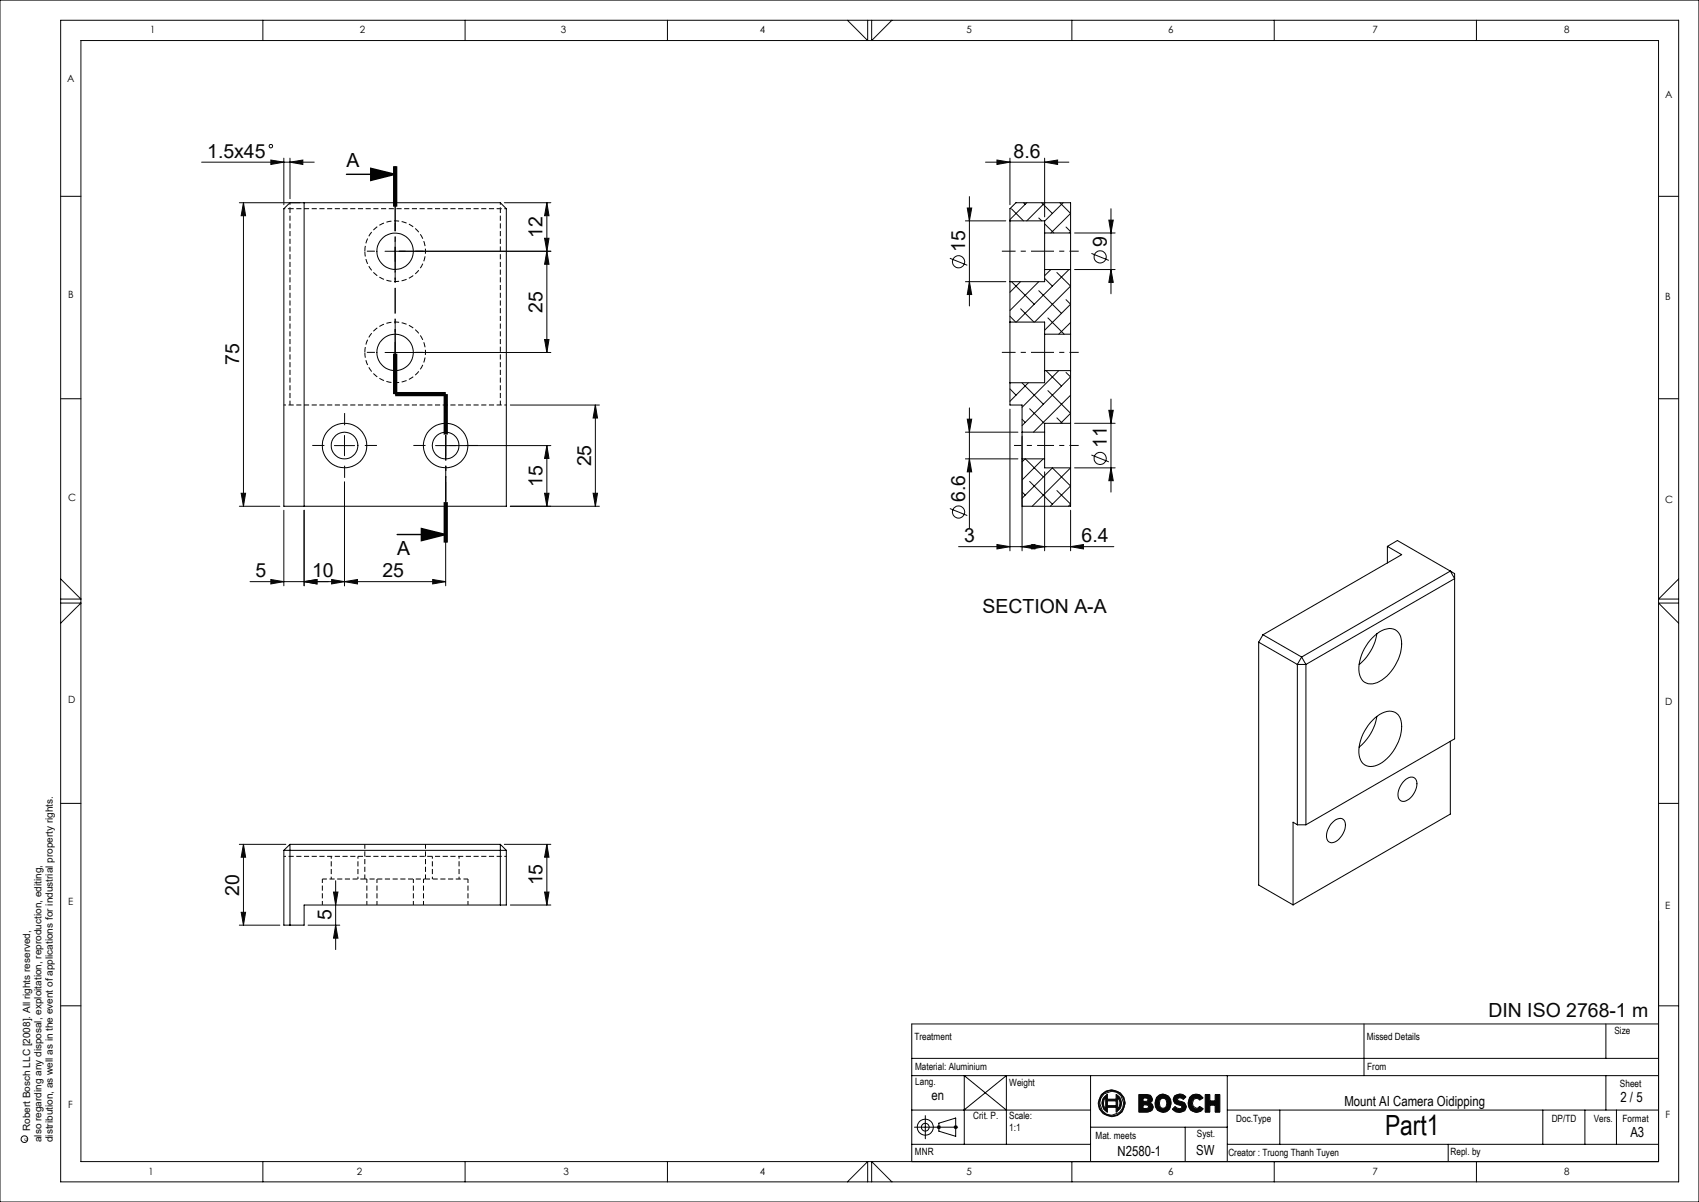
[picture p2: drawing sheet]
<svg xmlns="http://www.w3.org/2000/svg" width="420mm" height="297mm" viewBox="0 0 420 297" stroke-linecap="round" stroke-linejoin="round" font-family="sans-serif">
<path d="M90.2 62.1a7.5 7.5 0 0 1 11-6.7 7.5 7.5 0 0 1 .7 12.9 7.5 7.5 0 0 1-11.7-5.4v-.8M90.2 87.1a7.5 7.5 0 0 1 11-6.7 7.5 7.5 0 0 1 .7 12.9 7.5 7.5 0 0 1-11.7-5.4v-.8" fill="none" stroke="#000" stroke-width=".25" stroke-dasharray="1.3 .6" stroke-dashoffset="-.1" stroke-linecap="butt"/>
<path d="M71.7 51.6h-1.5M71.7 50.1v1.5M123.7 50.1v1.5M125.2 51.6h-1.5M70.2 100.1h55M70.2 211.6h55M90.2 217.2h15" fill="none" stroke="#000" stroke-width=".25" stroke-dasharray="1.3 .6" stroke-dashoffset=".8" stroke-linecap="butt"/>
<path d="M123.7 51.6v48.5M71.7 100.1v-48.5" fill="none" stroke="#000" stroke-width=".25" stroke-dasharray="1.3 .6" stroke-dashoffset=".2" stroke-linecap="butt"/>
<path d="M71.7 51.6h52" fill="none" stroke="#000" stroke-width=".25" stroke-dasharray="1.3 .6" stroke-dashoffset=".4" stroke-linecap="butt"/>
<g fill="none" stroke="#000" stroke-width=".25">
<path d="M15 48.5h5M70.2 51.6l1.5-1.5h52l1.5 1.5v73.5h-55zM75.2 50.1v75M249.7 54.6v15M249.7 54.6v-3l1.4-1.5h13.6v7.5M249.7 54.6h8.5v3M258.2 57.6v9M258.2 57.6h6.5M264.7 57.6v9M410 48.5h5M249.7 79.6v15M249.7 79.6h8.5v3"/>
<path d="M249.7 69.6v10M258.2 66.6v3h-8.5M258.2 66.6h6.5M264.7 66.6v16M15 98.5h5M249.7 94.6v5.5h3v6.7M258.2 82.6v9M258.2 91.6v3h-8.5M258.2 91.6h6.5M258.2 82.6h6.5M264.7 82.6v9M264.7 91.6v13"/>
<path d="M410 98.5h5M252.7 106.8v6.6M252.7 113.4v11.7h12v-9.5M252.7 106.8h5.5M252.7 113.4h5.5M258.2 106.8v6.6M258.2 113.4v2.2h6.5M264.7 104.6v11M264.7 104.6h-6.5v2.2M343 135l3.5 2.1-34.3 19.7M343 135l2.4-1.4 13.1 7.5M343 135v4.1"/>
<path d="M311.1 158.7l9.6 5.5M311.1 158.7v60l8.6 4.9M312.2 156.8l9.6 5.5M312.2 156.8l-1.1 1.9M339.3 157.5a5.7 5.7 0 0 1 5.2-2.1 3.4 3.4 0 0 1 2 3.7 11 11 0 0 1-6.6 9.7 2.87 2.87 0 0 1-3.9-2.6 11.1 11.1 0 0 1 3.3-8.7zM340.4 156.6a12.3 12.3 0 0 1-4.4 7.6M358.5 141.1l-36.7 21.2M358.5 141.1l1.1 1.9-36.8 21.2M358.5 141.1l1.1 .6v40.9l-36.8 21.2M320.7 164.2h2.1M320.7 164.2v39.6M321.8 162.3l1 1.9"/>
<path d="M321.8 162.3l-1.1 1.9M322.8 164.2v39.6M339.3 178a5.7 5.7 0 0 1 5.2-2.1 3.4 3.4 0 0 1 2 3.6 11 11 0 0 1-6.6 9.8 3 3 0 0 1-4-3.3 11.3 11.3 0 0 1 3.4-8zM340.4 177a12.3 12.3 0 0 1-4.4 7.6M15 198.5h5M347.1 192.9a1.82 1.82 0 0 1 2.9-.4 4.4 4.4 0 0 1-2.5 5.4 1.5 1.5 0 0 1-1.6-.4 1.5 1.5 0 0 1-.3-1.6l.5-1.6zM358.5 183.2v18l-38.8 22.4M410 198.5h5M70.2 210.1v18.5h5v-5h50v-13.5M70.2 210.1h55M71.7 208.6v20M71.7 208.6h52"/>
<path d="M71.7 208.6l-1.5 1.5M123.7 208.6v15M123.7 208.6l1.5 1.5M320.7 203.8h2.1M320.7 203.8l-1-.6v20.4M329.5 203.2a1.75 1.75 0 0 1 3-.2 4.5 4.5 0 0 1-3.4 5.2 1.86 1.86 0 0 1-1.1-2.6l.8-1.6zM410 227.5v59.5h-184.6v-34M15 248.5h5M337.2 253v12.8M397 253v8.5M225.4 265.8h184.6M225.4 274.3h44.2"/>
<path d="M225.4 261.5h184.6M226.1 278.5h10.6M228.7 275.7v5.7M232.1 277.5l4.2-1.2v4.5l-4.2-1.3zM238.3 274.3l10.5-8.5v16.9M248.8 274.3l-10.4-8.5v16.9M269.6 265.8v21.2M269.6 278.5h33.8M293 278.5v8.5M303.4 265.8v21.2M303.4 274.3h106.6M316.4 274.3v8.4"/>
<path d="M381.4 274.3v8.4M391.8 274.3v8.4M397 265.8v8.5M399.6 274.3v8.4M225.4 282.7h44.2M303.4 282.7h106.6M358 282.7v4.3"/>
<circle cx="97.7" cy="62.1" r="4.5"/>
<circle cx="97.7" cy="87.1" r="4.5"/>
<circle cx="85.2" cy="110.1" r="5.5"/>
<circle cx="85.2" cy="110.1" r="3.3"/>
<circle cx="110.2" cy="110.1" r="3.3"/>
<circle cx="110.2" cy="110.1" r="5.5"/>
<circle cx="228.7" cy="278.5" r="1.98"/>
<circle cx="228.7" cy="278.5" r=".96"/>
</g>
<path d="M90.2 217.2h-10.5M90.2 208.6v8.6M105.2 217.2v-8.6M115.7 217.2h-10.5" fill="none" stroke="#000" stroke-width=".25" stroke-dasharray="1.3 .6" stroke-dashoffset=".1" stroke-linecap="butt"/>
<path d="M79.7 217.2v6.4M93.2 217.2v6.4M104.7 217.2v6.4M90.7 223.6v-6.4M102.2 223.6v-6.4M115.7 223.6v-6.4" fill="none" stroke="#000" stroke-width=".25" stroke-dasharray="1.3 .6" stroke-dashoffset=".3" stroke-linecap="butt"/>
<path d="M81.9 211.6v5.6M88.5 217.2v-5.6M106.9 211.6v5.6M113.5 217.2v-5.6" fill="none" stroke="#000" stroke-width=".25" stroke-dasharray="1.3 .6" stroke-dashoffset=".7" stroke-linecap="butt"/>
<g fill="none" stroke="#0a0605" stroke-width=".25">
<path d="M0 0h420v297h-420zM15 5h400v287h-400zM20 10h390v277h-390zM65 5v5M115 5v5M165 5v5M209.5 5l5 5v-5M215.5 5v5l5-5M265 5v5M315 5v5M365 5v5M250 51.6l3 3"/>
<path d="M253 50.1l.4 .4M253.8 50.1l-4.1 4.2M256.8 53.9l.7 .7M257.5 50.1l2.6 2.6M258.2 55.3l2.3 2.3M258.3 50.1l-4.5 4.5M262 50.1l2.7 2.6-4.9 4.9M262.8 50.1l-4.6 4.5M263.5 56.1l1.2 1.1-.4 .4M249.7 78.1l1.4 1.5M250 69.6l5.7 5.6M252.3 69.6l-2.6 2.6"/>
<path d="M252.3 76.3l3.3 3.3M256.8 69.6l-7.1 7.1M256.8 71.8l5.6 5.6M258.2 68.8l1.9 1.9M259 78.6l4.1 4M259.8 66.6l-1.6 1.5M261.3 67.3l3.4 3.4-8.9 8.9M263.5 74l1.2 1.2-6.5 6.4M264.3 66.6l-13.1 13M264.7 79.7l-3 2.9M249.7 96.1l1.5 1.5M249.7 94.6v.1"/>
<path d="M252.6 94.6l5.3 5.3M254.2 94.6l-4.5 4.6M258.6 91.6l3.8 3.8M259 96.5l5.7 5.6-2.5 2.5M261.7 91.6l-9 9M263.5 92l1.2 1.1-12 12.1M264.7 97.6l-9.2 9.2M252.7 103.6l.7 .8M253.4 113.4l-.7 .7M253.5 113.4l4.4 4.4M254.5 101l3.7 3.7M254.5 119l5.6 5.6"/>
<path d="M257.9 113.4l-5.2 5.2M260.1 115.6l4.6 4.5-5.1 5M260.2 115.6l-7.5 7.5M261.3 103.3l1.3 1.3M264.7 115.6l-9.5 9.5M252.7 121.6l.7 .7M261.3 121.2l3.4 3.4-.6 .5M15 149h5l-5 5M15 143l5 5h-5M415 149h-5l5 5M415 143l-5 5h5M225.4 253h184.6"/>
<path d="M410 248.5h5M231.6 278.5h1M231.7 278.2l.7 .7M232.1 278v1M232.4 278.2l-.7 .7M235.7 278.5h1M235.9 278.2l.7 .7M236.3 278v1M236.6 278.2l-.7 .7M273.3 271.1v3a2.18 2.18 0 0 1 0-3zM273.8 272h2.1v1.2h-2.1zM273.8 270.3v1.3h2.1v-1.2l.9 .7 .5 1.5-.3 1.2-1.1 1v-1.2h-2.1v1.2l-1-.7-.4-1.5 .3-1.2z"/>
<path d="M276.3 271.1a2.18 2.18 0 0 1 0 3zM281.5 270.4h2.1l.8 .2 .5 1-.1 .5-.5 .4 .5 .3 .3 .8-.3 .8-1.1 .4h-2.2zM282.6 271.3a.92 .92 0 0 1 1.2 .4 1 1 0 0 1-1.2 .4zM282.6 273l1.1 .1 .3 .3a1.15 1.15 0 0 1-1.4 .5zM285.9 271.2l.7-.7 .9-.2 1.4 .6a2.59 2.59 0 0 1-.5 3.8l-.9 .2-1.4-.5-.5-.9-.1-.9zM287.1 271.5h.8a1.51 1.51 0 0 1 0 2.3h-.8a1.58 1.58 0 0 1 0-2.3zM290.4 270.8l1.2-.5 .8 .1 .8 .6-.7 .7-.3-.3-.9-.1-.2 .5 .6 .3a1.91 1.91 0 0 1 1.6 1.4l-.4 1-1.3 .4-.9-.2-.9-.6 .7-.7 1.1 .6 .4-.1 .2-.4-.3-.3-1.5-.5-.4-1zM294.1 271.1a2.04 2.04 0 0 1 3.3 .2l-.9 .5-.2-.3-.6-.1-.6 .3-.3 .9 .2 .7 .8 .6 .4-.1 .3-.4 1 .6-.7 .6-1.1 .3-1.3-.5-.5-.9-.2-.9zM297.9 270.4h1.2v1.6h1.3v-1.6h1.2v4.4h-1.2v-1.7h-1.3v1.7h-1.2zM65 287v5M115 287v5M165 287v5"/>
<path d="M209.5 292l5-5v5M215.5 292v-5l5 5M265 287v5M315 287v5M365 287v5"/>
<circle cx="274.8" cy="272.6" r="2.97"/>
<circle cx="274.8" cy="272.6" r="3.3"/>
</g>
<path d="M271.5 272.6a3.3 3.3 0 0 0 6.7 0 3.3 3.3 0 0 0-6.7 0zM271.9 272.6a2.97 2.97 0 0 1 5.9 0 2.97 2.97 0 0 1-5.9 0zM273.2 270.8a2.52 2.52 0 0 0 .6 4v-1.2h2.1v1.2a2.51 2.51 0 0 0 1.4-2.2 2.51 2.51 0 0 0-1.4-2.2v1.2h-2.1v-1.3zM276.3 271.1l.6 1.2-.1 .8-.5 1zM273.8 272h2.1v1.2h-2.1zM273.3 271.2v2.9l-.4-.6-.1-.7v-.8zM281.5 270.4v4.4h2.3a1.16 1.16 0 0 0 1.3-.9 1.16 1.16 0 0 0-.8-1.4l.5-.3 .1-.5a1.13 1.13 0 0 0-1.3-1.3zM282.6 273h1l.3 .3v.3l-.4 .3h-.9zM282.6 271.3l1 .1 .2 .3-.1 .3-1.1 .1zM286.1 270.9a2.3 2.3 0 0 0-.4 2.8 2.3 2.3 0 0 0 2.5 1.1 2.41 2.41 0 0 0 1.3-2.4 2.41 2.41 0 0 0-1.7-2.1l-1 .1zM286.8 271.7l.9-.3 .6 .4 .1 1.1-.5 .9-.5 .1-.6-.4-.2-1.2zM290.4 270.8h-.1a1.4 1.4 0 0 0-.1 1.6 1.4 1.4 0 0 0 1.4 .7l.6 .3-.2 .5h-.7l-.8-.5-.7 .7a2.07 2.07 0 0 0 3.5-.3v-.6a2.18 2.18 0 0 0-2-1.2l-.2-.4 .2-.3h.7l.5 .4 .7-.7a2.11 2.11 0 0 0-2.8-.2zM294.3 270.9a2.3 2.3 0 0 0-.4 2.8 2.3 2.3 0 0 0 2.6 1.1l1-.8-1-.6-.6 .5-.7-.3-.4-.8 .1-.7 .3-.5 .5-.2 .5 .1 .3 .3 .9-.5-.1-.2a1.98 1.98 0 0 0-3-.2zM297.9 270.4v4.4h1.2v-1.7h1.3v1.7h1.2v-4.4h-1.2v1.6h-1.3v-1.6z" fill-rule="evenodd" fill="#0a0605"/>
<g fill="none" stroke="#0a0605" stroke-width=".25">
<path d="M67 39.5l3.2 .6-3.2 .5zM70.2 39.1v11.5M71.7 39.1v10M246.5 39.5l3.2 .6-3.2 .5zM249.7 39.1v11.5M258.2 39.1v14.5M49.8 40.1h27.9M59.2 50.1h15M60.2 50.1v75M60.2 50.1l.5 3.2h-1.1zM71.7 40.1l3.2-.6v1.1zM97.7 59.6v5"/>
<path d="M124.7 50.1h11.5M134.6 58.9h1.1l-.5 3.2zM135.2 50.1v37M135.2 50.1l.5 3.2h-1.1zM238.7 54.6h9.9M239.1 51.4h1.1l-.6 3.2zM239.6 48.6v27M243.6 40.1h20.6M258.2 40.1l3.2-.6v1.1zM265.6 57.6h10.1M274.1 54.4h1.1l-.6 3.2zM274.6 51.6v21"/>
<path d="M135.2 62.1l.5 3.2h-1.1zM136.2 62.1h-41M234.8 63.8l4.3 1.7M238.7 69.6h9.9M239.6 69.6l.6 3.2h-1.1zM265.6 66.6h10.1M269.8 62.6l4.3 1.7M274.6 66.6l.6 3.2h-1.1zM95.2 87.1h41M97.7 84.6v5M134.6 83.9h1.1l-.5 3.2zM274.6 98.6v23"/>
<path d="M82.7 110.1h5M85.2 107.6v5M85.2 119.1v25.6M110.2 107.6v5M110.2 119.1v25.6M126.2 100.1h22M135.2 110.1v15M135.2 110.1l.5 3.2h-1.1zM136.2 110.1h-28.5M147.2 100.1v25M147.2 100.1l.5 3.2h-1.1zM238.7 113.4h12.9"/>
<path d="M238.7 106.8h12.9M239.1 103.6h1.1l-.6 3.2zM239.6 113.4l.6 3.2h-1.1zM239.6 100.8v29.7M249.7 101.1v35M252.7 107.8v28.3M258.2 116.6v19.5M265.6 115.6h10.1M265.6 104.6h10.1M269.8 112.4l4.3 1.7M274.1 101.4h1.1l-.6 3.2zM274.6 115.6l.6 3.2h-1.1z"/>
<path d="M59.2 125.1h10M59.6 121.9h1.1l-.5 3.2zM70.2 126.1v18.6M75.2 126.1v18.6M126.2 125.1h22M134.6 121.9h1.1l-.5 3.2zM146.6 121.9h1.1l-.5 3.2zM234.8 125.7l4.3 1.7M237 135.1h38.3M246.5 134.5l3.2 .6-3.2 .5zM252.7 135.1l3.1-.6v1.1zM255.1 134.5l3.1 .6-3.1 .5z"/>
<path d="M264.7 135.1l3.1-.6v1.1zM264.7 126.1v10M61.8 143.7h48.4M67 143.2l3.2 .5-3.2 .6zM75.2 143.7l3.2-.5v1.1zM82 143.2l3.2 .5-3.2 .6zM85.2 143.7l3.2-.5v1.1zM107 143.2l3.2 .5-3.2 .6zM59.2 208.6h11.5M60.2 208.6l.5 3.2h-1.1zM60.2 208.6v20M83 217.6v17"/>
<path d="M124.7 208.6h11.5M135.2 208.6v15M135.2 208.6l.5 3.2h-1.1zM59.2 228.6h10M59.6 225.4h1.1l-.5 3.2zM76.2 228.6h7.8M82.4 220.4h1.1l-.5 3.2zM83 228.6l.5 3.2h-1.1zM126.2 223.6h10M134.6 220.4h1.1l-.5 3.2z"/>
<circle cx="66.9" cy="36.1" r=".43"/>
<circle cx="237" cy="64.7" r="1.51"/>
<circle cx="272" cy="63.5" r="1.51"/>
<circle cx="272" cy="113.3" r="1.51"/>
<circle cx="237" cy="126.5" r="1.51"/>
<circle cx="6" cy="281.5" r=".81"/>
</g>
<g fill="none" stroke="#000" stroke-width=".35">
<path d="M85.7 43.1h12M91.7 41.6l6 1.5-6 1.5zM97.3 41.1v10M97.7 41.1v10M98 41.1v10M97.3 87.4v10M97.7 87.4v10h12.5v10M97.7 97.7h12.5M97.7 97h12.5M98 87.4v10zM109.8 97.4v10M110.5 97.4v10"/>
<path d="M98.2 132.1h12M104.2 130.6l6 1.5-6 1.5zM109.8 124.1v10M110.2 124.1v10M110.5 124.1v10"/>
</g>
<path d="M97.7 41.1v56.3" fill="none" stroke="#000" stroke-width=".35" stroke-dasharray="6.3 1.3 1.3 1.3" stroke-dashoffset=".4" stroke-linecap="butt"/>
<path d="M97.7 97.4h12.5" fill="none" stroke="#000" stroke-width=".35" stroke-dasharray="6.3 1.3 1.3 1.3" stroke-dashoffset="2" stroke-linecap="butt"/>
<path d="M110.2 97.4v36.7" fill="none" stroke="#000" stroke-width=".35" stroke-dasharray="6.3 1.3 1.3 1.3" stroke-dashoffset=".1" stroke-linecap="butt"/>
<g fill="none" stroke="#0a0605" stroke-width=".25" stroke-dasharray="15.2 1.3 1.3 1.3" stroke-linecap="butt">
<path d="M97.7 57.1v-2M92.7 62.1h-2M97.7 67.1v2M102.7 62.1h2M92.7 87.1h-2M97.7 82.1v-2M97.7 92.1v2M102.7 87.1h2M80.2 110.1h-3M85.2 105.1v-3M85.2 115.1v3M90.2 110.1h3"/>
<path d="M105.2 110.1h-3M110.2 105.1v-3M110.2 115.1v3M115.2 110.1h3"/>
</g>
<path d="M266.7 62.1h-8.4M266.7 87.1h-8.4M258.3 110.1h8.4" fill="none" stroke="#0a0605" stroke-width=".25" stroke-dasharray="15.2 1.3 1.3 1.3" stroke-dashoffset="12.9" stroke-linecap="butt"/>
<path d="M258.3 62.1h-10.6M258.3 87.1h-10.6" fill="none" stroke="#0a0605" stroke-width=".25" stroke-dasharray="15.2 1.3 1.3 1.3" stroke-dashoffset="11.8" stroke-linecap="butt"/>
<path d="M250.7 110.1h7.6" fill="none" stroke="#0a0605" stroke-width=".25" stroke-dasharray="15.2 1.3 1.3 1.3" stroke-dashoffset="13.3" stroke-linecap="butt"/>
<path d="M91.7 41.6l6 1.5-6 1.5zM104.2 130.6l6 1.5-6 1.5z" fill="#000"/>
<g fill="#0a0605">
<path d="M85.2 143.7l3.2-.5v1.1zM107 143.2l3.2 .5-3.2 .6zM67 39.5l3.2 .6-3.2 .5zM71.7 40.1l3.2-.6v1.1z"/>
<path d="M67 143.2l3.2 .5-3.2 .6zM75.2 143.7l3.2-.5v1.1z"/>
<path d="M246.5 39.5l3.2 .6-3.2 .5zM258.2 40.1l3.2-.6v1.1zM246.5 134.5l3.2 .6-3.2 .5zM252.7 135.1l3.1-.6v1.1z"/>
<path d="M82 143.2l3.2 .5-3.2 .6zM75.2 143.7l3.2-.5v1.1zM264.7 135.1l3.1-.6v1.1zM255.1 134.5l3.1 .6-3.1 .5z"/>
<path d="M146.6 121.9h1.1l-.5 3.2zM147.2 100.1l.5 3.2h-1.1zM134.6 83.9h1.1l-.5 3.2zM135.2 62.1l.5 3.2h-1.1z"/>
<path d="M59.6 225.4h1.1l-.5 3.2zM60.2 208.6l.5 3.2h-1.1zM83 228.6l.5 3.2h-1.1zM82.4 220.4h1.1l-.5 3.2zM239.6 69.6l.6 3.2h-1.1zM239.1 51.4h1.1l-.6 3.2zM274.6 115.6l.6 3.2h-1.1zM274.1 101.4h1.1l-.6 3.2zM239.6 113.4l.6 3.2h-1.1zM239.1 103.6h1.1l-.6 3.2z"/>
<path d="M60.2 50.1l.5 3.2h-1.1zM59.6 121.9h1.1l-.5 3.2zM135.2 50.1l.5 3.2h-1.1zM134.6 58.9h1.1l-.5 3.2zM135.2 110.1l.5 3.2h-1.1zM134.6 121.9h1.1l-.5 3.2zM135.2 208.6l.5 3.2h-1.1zM134.6 220.4h1.1l-.5 3.2z"/>
<path d="M274.1 54.4h1.1l-.6 3.2zM274.6 66.6l.6 3.2h-1.1z"/>
</g>
<text font-size="6.9" x="342.4" y="280.5">Part1</text>
<g font-size="4.8" fill="#0a0605">
<text x="51.2" y="39">1.5x45</text>
<text x="250.6" y="39">8.6</text>
<text x="134.1" y="58.7" transform="rotate(-90 134.1 58.7)">12</text>
<text x="238.6" y="62.2" transform="rotate(-90 238.6 62.2)">15</text>
<text x="273.6" y="61" transform="rotate(-90 273.6 61)">9</text>
<text x="134.1" y="77.2" transform="rotate(-90 134.1 77.2)">25</text>
<text x="59.1" y="90.2" transform="rotate(-90 59.1 90.2)">75</text>
<text x="273.6" y="110.8" transform="rotate(-90 273.6 110.8)">11</text>
<text x="146.1" y="115.2" transform="rotate(-90 146.1 115.2)">25</text>
<text x="134.1" y="120.2" transform="rotate(-90 134.1 120.2)">15</text>
<text x="238.6" y="124" transform="rotate(-90 238.6 124)">6.6</text>
<text x="238.3" y="134">3</text>
<text x="267.4" y="134">6.4</text>
<text x="63.2" y="142.6">5</text>
<text x="77.2" y="142.6">10</text>
<text x="94.5" y="142.6">25</text>
<text x="242.9" y="151.6">SECTION A-A</text>
<text x="59.1" y="221.3" transform="rotate(-90 59.1 221.3)">20</text>
<text x="134.1" y="218.8" transform="rotate(-90 134.1 218.8)">15</text>
<text x="81.9" y="227.4" transform="rotate(-90 81.9 227.4)">5</text>
<text x="367.9" y="251.3">DIN ISO 2768-1 m</text>
</g>
<g font-size="4.8">
<text x="85.7" y="41.1">A</text>
<text x="98.2" y="137.2">A</text>
</g>
<text font-size="3.4" fill="#0a0605" x="230.2" y="271.7">en</text>
<g font-size="3.4">
<text x="332.4" y="273.3">Mount AI Camera Oidipping</text>
<text x="400.6" y="272.4">2 / 5</text>
<text x="403" y="280.9">A3</text>
<text x="276.3" y="285.6">N2580-1</text>
<text x="295.7" y="285.3">SW</text>
</g>
<g font-size="2.5">
<text x="37.1" y="8.2">1</text>
<text x="88.9" y="8.2">2</text>
<text x="138.6" y="8.2">3</text>
<text x="187.8" y="8.2">4</text>
<text x="238.9" y="8.2">5</text>
<text x="288.8" y="8.2">6</text>
<text x="339.2" y="8.2">7</text>
<text x="386.7" y="8.2">8</text>
<text x="16.6" y="20.2">A</text>
<text x="411.7" y="24.2">A</text>
<text x="16.8" y="73.7">B</text>
<text x="411.7" y="74.2">B</text>
<text x="16.8" y="123.7">C</text>
<text x="411.7" y="124.2">C</text>
<text x="16.8" y="173.7">D</text>
<text x="411.7" y="174.2">D</text>
<text x="16.8" y="223.7">E</text>
<text x="411.7" y="224.7">E</text>
<text x="226.1" y="256.9">Treatment</text>
<text x="337.9" y="256.9">Missed Details</text>
<text x="399.1" y="255.4">Size</text>
<text x="226.2" y="264.4">Material: Aluminium</text>
<text x="226.3" y="268.2">Lang.</text>
<text x="249.5" y="268.3">Weight</text>
<text x="338" y="264.5">From</text>
<text x="400.5" y="268.6">Sheet</text>
<text x="16.8" y="273.7">F</text>
<text x="240.6" y="276.5">Crit. P.</text>
<text x="249.5" y="276.6">Scale:</text>
<text x="249.5" y="279.4">1:1</text>
<text x="270.8" y="281.3">Mat. meets</text>
<text x="295.9" y="281">Syst.</text>
<text x="305.6" y="277.1">Doc.Type</text>
<text x="383.6" y="277.1">DP/TD</text>
<text x="394" y="277.1">Vers.</text>
<text x="401.1" y="277.2">Format</text>
<text x="411.7" y="276.2">F</text>
<text x="226.2" y="285.5">MNR</text>
<text x="303.7" y="285.5">Creator : Truong Thanh Tuyen</text>
<text x="358.6" y="285.5">Repl. by</text>
<text x="36.7" y="290.2">1</text>
<text x="88.2" y="290.2">2</text>
<text x="139.3" y="290.2">3</text>
<text x="187.8" y="290.2">4</text>
<text x="238.9" y="290.2">5</text>
<text x="288.8" y="290.2">6</text>
<text x="339.2" y="290.2">7</text>
<text x="386.7" y="290.2">8</text>
</g>
<g font-size="2.5" fill="#0a0605">
<text x="7.4" y="279.5" transform="rotate(-90 7.4 279.5)">Robert Bosch LLC [2008]. All rights reserved,</text>
<text x="10.2" y="282.2" transform="rotate(-90 10.2 282.2)">also regarding any disposal, exploitation, reproduction, editing,</text>
<text x="13" y="282.2" transform="rotate(-90 13 282.2)">distribution, as well as in the event of applications for industrial property rights.</text>
</g>
<text font-size="1.4" fill="#0a0605" x="6.8" y="281.8" transform="rotate(-90 6.8 281.8)">c</text>
</svg>
